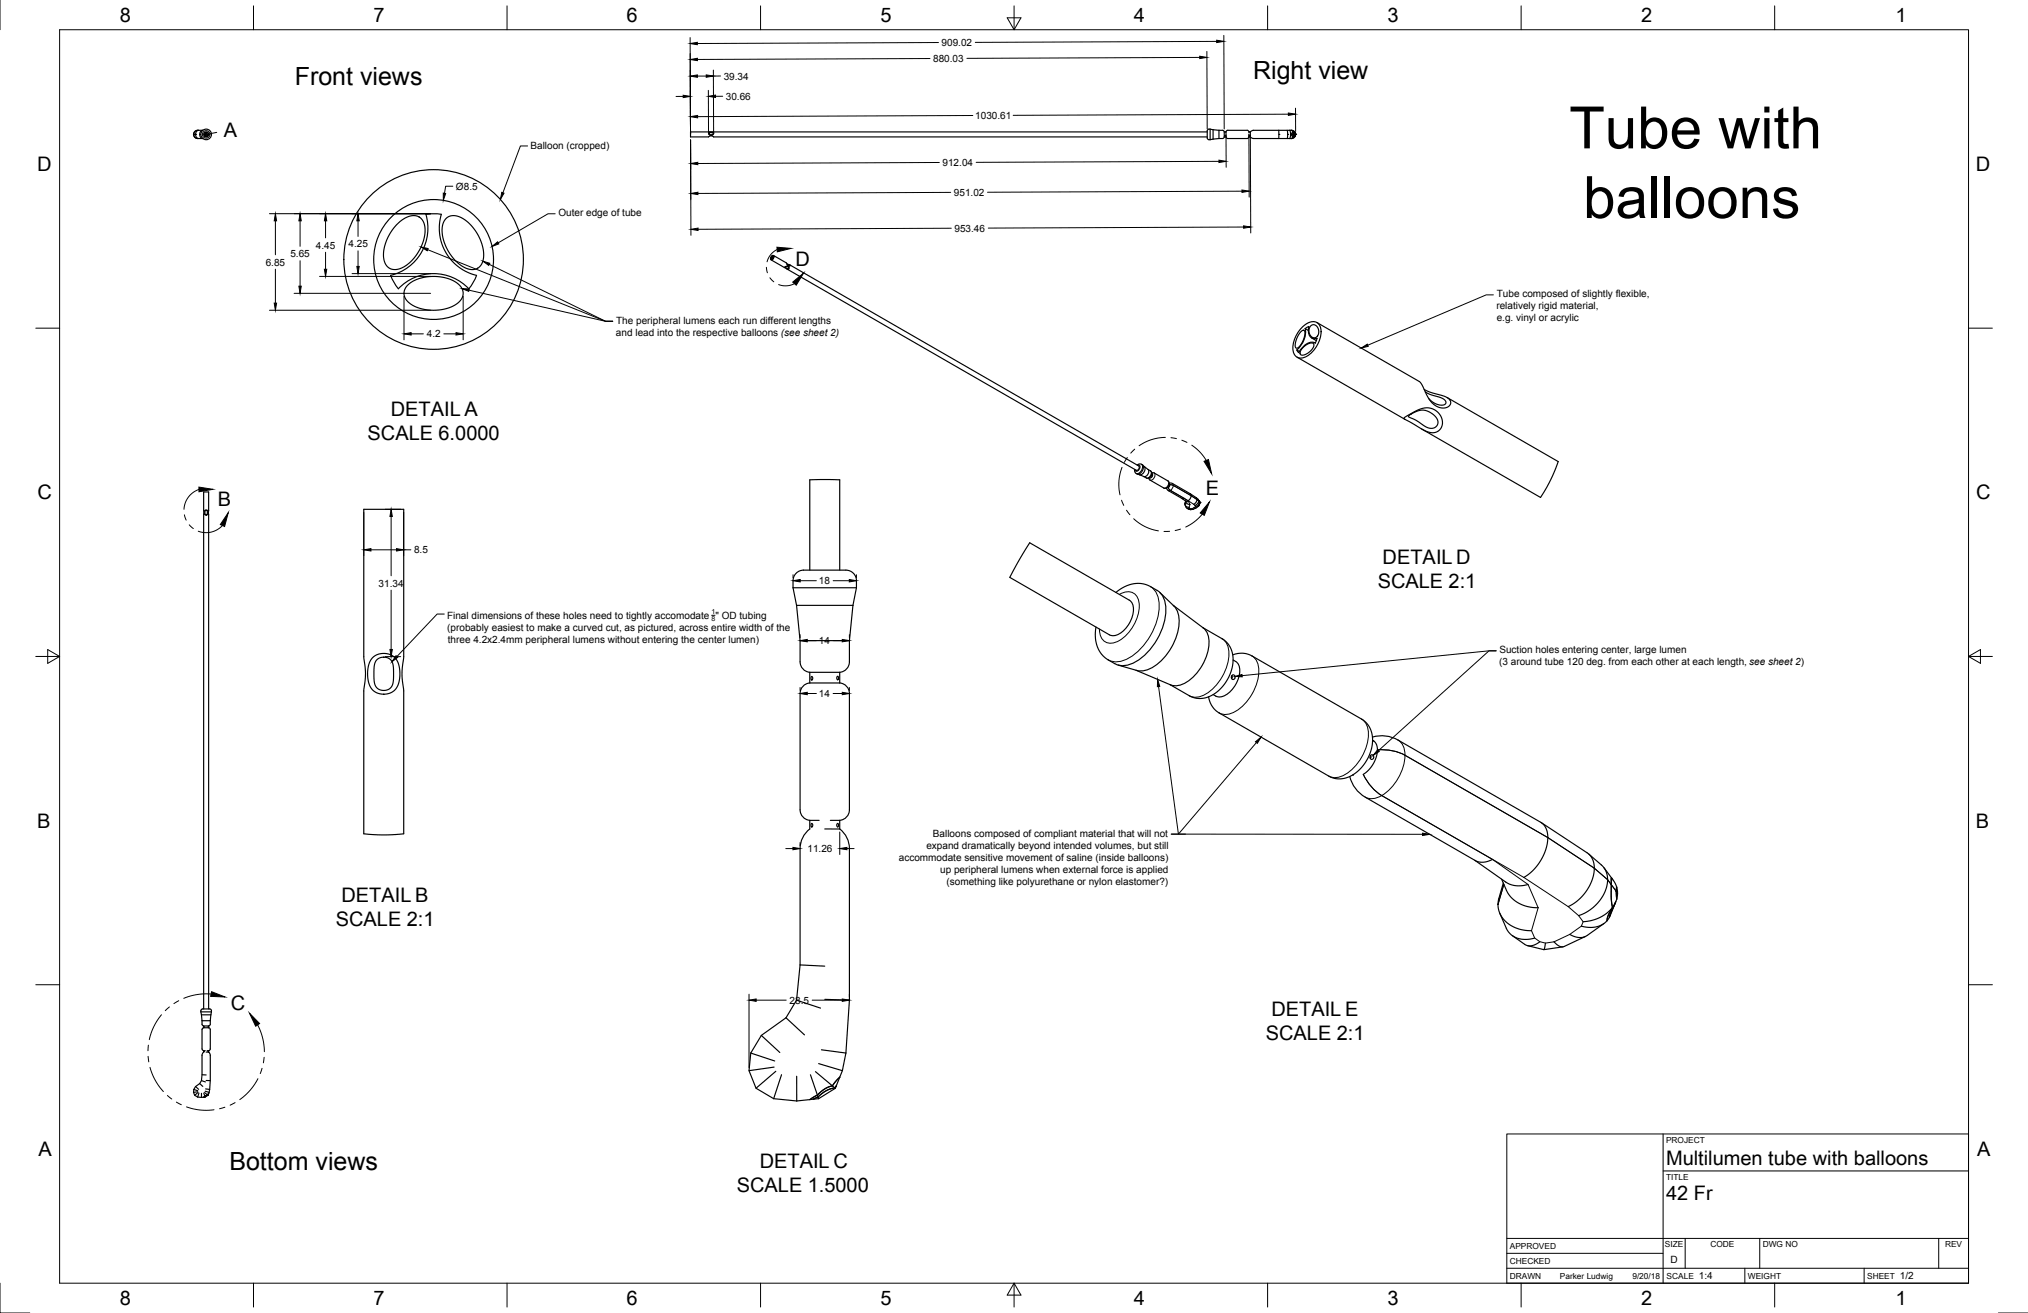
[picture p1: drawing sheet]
<svg xmlns="http://www.w3.org/2000/svg" width="864mm" height="559mm" viewBox="0 0 864 559" stroke-linecap="round" stroke-linejoin="round" font-family="sans-serif">
<!-- layer: Visible -->
<g fill="none" stroke="#000" stroke-width=".5">
<path d="M84.2 55.5a1.75 1.75 0 0 0-1.8 1.7 1.75 1.75 0 0 0 1.8 1.8M84.2 55.5h.4M84.2 55.5a1.75 1.75 0 0 0-1.7 1.7 1.75 1.75 0 0 0 1.7 1.8M84.6 55.5a1.82 1.82 0 0 0-1.3 1.7 1.82 1.82 0 0 0 1.3 1.8M84.6 55.5h1.8a1.82 1.82 0 0 0-1.4 1.7 1.82 1.82 0 0 0 1.4 1.8h-2.2M87.7 56.4h.2l.5 1.3-.6-.2-.7 .1 .5-.5zM301.8 56.4l1.1-.2a.83 .83 0 0 1 .9 1 .83 .83 0 0 1-1.3 .4l-.7-.5zM302 56.5h1.5l.2 .4-.4 .4h-.8l-.5-.3zM514.1 56.1h-220v2.2h7.6l1.1-.5 1.1 .5h210.2M515.3 55a1.38 1.38 0 0 0-1.2 1.9v1.6a.88 .88 0 0 0 1.2 1M515.3 55v4.5M515.3 55l1.3 .2"/>
<path d="M516.6 55.2v4M516.6 59.2l-1.3 .3M516.6 55.2l2.5 .3M519.1 55.5h1.8l.4 .6M519.1 55.5v3.5M519.1 59l-2.5 .2M521.3 56.1h.8M521.3 56.1v2.2M521.3 58.3h.8M521.3 58.3l-.4 .6-1.8 .1M521.6 57.7h.3M521.6 57.7h.2"/>
<path d="M522.1 56.1v2.2M522.1 58.3l.7 .7h8.3l.7-.7M531.8 56.1l-.7-.6-8.3-.1-.7 .7M531.8 56.1h.6M531.8 56.1v.3M531.8 57.1v1.1M531.8 58.3h.6M532.1 57.7h.2M532.4 56.1v2.2M532.4 58.3l1.4 .6 10.7 .1M544.5 55.5v3.5M544.5 59h4.6"/>
<path d="M544.5 55.5h4.6M544.5 55.5h-10.7l-1.4 .6M548.1 55.5l.2 1.4-.2 2.1M549.1 55.5a3.3 3.3 0 0 1 0 3.5M549.1 59h.8M549.1 55.5h.6M549.7 55.5a1.76 1.76 0 0 1 2 1.6 1.76 1.76 0 0 1-1.8 1.9M549.7 55.5l1 .8M549.9 55.5l1.4 .8M550 57.2l.7 .9M550.3 56.5l.6-.4 .6 .4 .1 .7-.3 .9-.4 .2-.6-.4-.3-.7zM550.7 58.1h.6"/>
<path d="M550.7 56.3l-.7 .9M550.7 58.1l-1 .9M550.7 56.3l.1 .5M550.8 57.6l.2 .4 .4-.1M550.8 56.8v.8M550.8 57.6l-.1 .5M550.9 56.5l.5 .1 .2 .3-.1 .8-.4 .3-.4-.6zM551.3 56.3l.3 .9-.3 .9M551.3 56.3h-.6M551.3 58.1l-1.4 .9M551.3 56.3l.1 .3M551.4 56.6l.2 .6"/>
<path d="M551.4 56.6l-.4-.2-.2 .4M551.4 57.9l-.1 .2M551.6 57.2l-.2 .7M168.8 95.8a9 9 0 0 1 9.3-3.7 7 7 0 0 1 2.7 8.2 18.7 18.7 0 0 1-10.9 14.2 5 5 0 0 1-6.6-5.4 19.6 19.6 0 0 1 5.5-13.3zM189.9 93a6.1 6.1 0 0 1 8.2 .7 18.7 18.7 0 0 1 7.5 17.4 5 5 0 0 1-8.1 2.6 18.8 18.8 0 0 1-9-18.1zM328.3 110.6l5.8 3.3M328.3 110.2l.1 .1M328.5 109.3l.2-.2v.3l-.4 .7zM328.6 109l.5-.3a.99 .99 0 0 1 .3 1.3 .99 .99 0 0 1-1.2 .4zM328.6 110.1l.5-.3 .1 .3a.35 .35 0 0 1-.3 .4 .35 .35 0 0 1-.4-.3zM328.7 109.1h.2M328.8 109l-.5 1.2"/>
<path d="M328.8 109l.6 .6-.1 .2M329.1 109.6l.2 .1M329.3 109.8h.1M329.3 109.8l-.9 .5M329.4 108.7l5.5 3.2 .6 1.1a.42 .42 0 0 0 .7 .4 .42 .42 0 0 0 0-.7l-1.1-.4M334 113.8l1-.5 .6 .1a.71 .71 0 0 1 .2 1.2 .71 .71 0 0 1-1.1-.4zM334.3 113.7l.6-.3 .6 .2a.46 .46 0 0 1 .1 .8 .46 .46 0 0 1-.7-.3zM335.1 112.4l1.1 .6-.9-.2M336.3 112.7l148.7 85.6a1.22 1.22 0 0 1-1.1 1.9l-149-85.8M173.6 121.4a18.6 18.6 0 0 1 19.5-1.9 5.6 5.6 0 0 1 3.6 7.3 13.6 13.6 0 0 1-12.3 5.3 13.4 13.4 0 0 1-12-5.5 4.6 4.6 0 0 1 1.2-5.2zM199.6 122.9l1.9-2.7 1.4-3a20.6 20.6 0 0 1-15-26l-3.3-.3-3.2 .3a20.7 20.7 0 0 1-15 26l1.4 3 1.8 2.7a20.7 20.7 0 0 1 30 0M554.8 139a4.8 4.8 0 0 1 6.6-1.3 7.9 7.9 0 0 1-.3 8.9 10 10 0 0 1-7.3 5.8 4 4 0 0 1-3.2-5.4 13.9 13.9 0 0 1 4.2-8z"/>
<path d="M555.8 139.8l1.3 .8M555.8 139.8a10 10 0 0 1-3.5 9.1M555.8 139.8l1.5-.9a3.8 3.8 0 0 0 2.3 5.2l1.3-.1M558.2 138.7a2.36 2.36 0 0 1 2.7 .2 2.36 2.36 0 0 1 .7 2.7 2.04 2.04 0 0 1-2.1 2.2 2.04 2.04 0 0 1-2-2.2v-1.8zM560.8 137.3l43.6 25.1 1.1 1.3 3.2 6.4 2.7 2.6 1.6 .7 1.7 .3 1.7-.4 1-.9 .3-1.6-1.5-1.6-7-2.2-2.7-1.3M552.2 149l1.1 .6M552.3 152l46 26.5M553.9 141.2l.2-.2a.92 .92 0 0 1 1.3-.3 .92 .92 0 0 1 .3 1.3 7.8 7.8 0 0 1-3.6 6.2h-.1a5.8 5.8 0 0 1 1.2-6.1zM554.9 147.9a3.9 3.9 0 0 1 4.5-1.6 4.9 4.9 0 0 1-3.9 4.7 1.23 1.23 0 0 1-1.8-.2 1.23 1.23 0 0 1 .3-1.8zM558.6 143.8l1.9 1.2M560 145.9l.1 .1M560.1 146a5.2 5.2 0 0 0-6.2 2.7l-.9 1.4-.8-1.1"/>
<path d="M560.9 144l-.8 2M598 177.8l6.8-3.7 2-.5 2.1 .1 2.3 .9 1.9 1.8 1 2.3 .1 2.1-.7 1.6-1 1.1-1.5 .6h-1.8l-3.2-1.2-7.8-4.5zM599.9 176.9l4-2.1 1.8-.3 1.5 .2 2 1 2.1 1.6 .9 1.5 .1 1.6-.6 1-1 .7-1 .2-1.5-.2-5.3-3.3-3-1.3zM606.9 166.8l1.9 1 4.5 1.4 1.6 .8 .8 .9-.1 .8-.6 .6-1.4 .1a7.9 7.9 0 0 1-5.3-2.9M616.2 169.2l47.3 27.2-3 7.5-4.5 7.8-50.7-29.2M484.3 197.9l.2-.2a1.65 1.65 0 0 1 2.3 .4 1.65 1.65 0 0 1-.4 2.3 1.66 1.66 0 0 1-1.6 1.4 1.66 1.66 0 0 1-1.6-1.3v-.7M486.6 197.9a2.3 2.3 0 0 1 .8 2.5 2.3 2.3 0 0 1-2 1.7M487.3 198.6l1.6 1.2M488.9 199.8l1.5 1.1-.2 1.7-1.4 1-1.7-.8M488.9 199.8a2.1 2.1 0 0 1-1.7 3M87.4 217.4l.5-.2 .4 .3-.2 1.4-.8-.2zM154.9 216.8h17v62.8l-.7 6.9 .7 7.4-.1 61-9.6 .4-7.3-.4v-61l.7-6.9-.7-7.4z"/>
<path d="M484.4 201.8l1 .3M485.3 202.1l1.9 .7M490.4 202.3v.2M490.5 201.2l.9 .1 6.1 3.5 .4 .8-.4 1.4-.9 .8-.9-.1-6.1-3.4-.4-.8M490.5 201.5l.1 .1M490.6 201.6a1.17 1.17 0 0 1 0 1.3 1.17 1.17 0 0 1-1.2 .4M496.7 207.7l.8 1.1 5.9 3.4M496.9 207.6v.1M497.8 206.7h.1M497.8 206.6v.1M497.9 205.6l1.4 .2 7.6 4.3M497.9 205.8l.3 .5"/>
<path d="M497.9 205.8h.1M498.2 206.3l-.8 1.3M498.2 206.3h.1M503.4 212.2l1.8 1.2 1 .1M504.3 212.1l-.9 .1M504.7 215l.7 1.2 1.1 .1M504.8 213.2a1.86 1.86 0 0 0 1.9 1.5M504.9 213.4l-.3 1.1 .2 .7 .8 .6 .8 .1M505.4 216.2l.7 .5 .7-.2M506.2 216.7l1.8 .1M506.9 210.1l.3 .9M506.9 210.2l2.8 2-.3 1.3-1.1 1.1"/>
<path d="M507.1 216.6l-.1 .3M507.2 211l-.3 1.2-.9 .9M507.2 211h.1M509.2 216.2l-1.2 .6-.4-.3M509.4 211.8l.7 .6a1.8 1.8 0 0 1-1.2 2.7M510.2 215.5l-1 .7-.8-.1M510.2 212.6l.4 .5M510.4 215.4l-1.4 .3M510.5 215.2l-.1 .2M510.6 213.5l-.2 1.9M510.6 213.5l.1 1.2M510.6 213.5h.1"/>
<path d="M510.6 213.1l.3 .5M510.6 213.1v.4M510.7 214.7l-1.6 .7M510.7 214.7l-.3 .7M510.8 214.4l-.3 .8M510.9 214.4h-.1M510.9 213.6v.6M510.9 214.2l-.2 .5M438.5 231l42.4 24.4a5.6 5.6 0 0 1 1.4 6.5 10.9 10.9 0 0 1-8.5 8.7l-1.4-.4-42.4-24.5 3.6-6.7zM337.7 250.1a7.4 7.4 0 0 1 1.1-5.9 8.1 8.1 0 0 1 6.3-1.6h11.2a15.1 15.1 0 0 1 6.2 .7l1.6 1.6a8 8 0 0 1 .6 5.2M337.7 250.1h27M337.7 250.1l1.5 7.5"/>
<path d="M339.2 257.6h24M339.2 257.6l1.5 15M344.8 242.6v-38.4l4.6-.1 8.2 .1v38.4M363.2 257.6l-1.5 15M364.7 250.1l-1.5 7.5M475.2 252.1a12.7 12.7 0 0 1 14.7-2.5 9.9 9.9 0 0 1 6.5 11.3 27.8 27.8 0 0 1-13.8 21.3l-2.5 .9a7.4 7.4 0 0 1-5.3-.6M493.9 252.2l6 5.7a12 12 0 0 1 1.5 11.7 23.2 23.2 0 0 1-13.1 15.6l-3.3 .3-8.9-2.4M499.6 257.6l12.8 9.7a9.3 9.3 0 0 1 2 9.9 20.5 20.5 0 0 1-11.8 14.4 6.1 6.1 0 0 1-4.1-.1l-14.8-6.3M158.6 279.9l2.4-1.4 3.2-.4 3 1 1.9 2.1 1 3.3v4.5l-1 3.4-.9 1.2-1.3 1-2.7 .8-2.8-.2-2.2-1.1-1.5-1.7-1-3.4-.1-3.5 .7-3.5zM340.7 272.6v9a4.5 4.5 0 0 0 4.1 4.5M340.7 272.6h21M361.7 272.6v9a4.5 4.5 0 0 1-4.1 4.5"/>
<path d="M466.7 266.9a12.7 12.7 0 0 0 5.2 13.9l2.9 1.7M512.2 267.1l8.2 4.7a11.7 11.7 0 0 1 3.6 14.7l-1.6 3.3-2 2.7-3 2.6-2.8 1.5a9.5 9.5 0 0 1-8.1-.5l-8.3-4.7M524.9 278.7l4-.7 3.7 .9 47.2 27.2a11.7 11.7 0 0 1 3.6 14.6l-1.3 2.8-2.5 3.4-2.8 2.4-2.8 1.5a9.5 9.5 0 0 1-8.1-.5l-47.2-27.2-2.7-2.8-1.3-3.7M160.4 280.9l1.5-1 2.1-.2 1.8 .7 1.3 1.6 .5 2.6-.2 5.5-.6 2.1-1.6 1.3-1.5 .3-2-.3-1.3-.9-.7-1.1-.4-2.6v-4.9l.3-1.6zM344.8 290.7h12.8M344.8 286.1h12.8M344.8 286.1v4.6M344.8 290.7a4.5 4.5 0 0 0-4.1 4.4v49.6a4.5 4.5 0 0 0 4.1 4.4M345.5 288l.6 .4-.4 1-.3-.6zM356.5 287.9l.4-.1 .2 .5-.3 1-.5-.5zM357.6 286.1v4.6M357.6 290.7a4.5 4.5 0 0 1 4.1 4.4v49.6a4.5 4.5 0 0 1-4.1 4.4"/>
<path d="M524.4 288.3l.3 .2M524.6 287.5l-.1 1.3M525.1 280.9l1.1 .6M526.2 281.5a5.6 5.6 0 0 1 1.4 6.5 10.9 10.9 0 0 1-8.5 8.6l-2.5-1M584.5 313.7a13.9 13.9 0 0 1 10.9 1.3l60.7 35a8.9 8.9 0 0 1 2.6 10 21.5 21.5 0 0 1-9.8 13.4M584.5 315.1l.5 .3M584.8 315.3l-.3-.2 1.2 1 .8 1.8v2.1l-.4 2.1-2.1 4.2-1.6 1.8-1.9 1.5M574.8 330.5a14 14 0 0 0 6.6 8.8l46.8 26.9a7.6 7.6 0 0 0 7.4-.4M576 329.8l.3 .2M583.4 322.3l.3 .2M583.6 321.6l-.1 1.2M345.5 350.5h.4l.2 .6-.4 .8-.3-.6z"/>
<path d="M348.8 349.1h-4v3.7a10.5 10.5 0 0 0-4.1 8.3v49.6M351.2 352.8h6.4M353.6 349.1h4v3.7M356.6 350.5l.5 .4-.3 1-.5-.6zM357.6 352.8a10.5 10.5 0 0 1 4.1 8.3v64.6M656.4 350.1l19.5 12.9a7.3 7.3 0 0 1 3 6.5M628 366.1l13.2 9.3a11.1 11.1 0 0 0 9.5 1M639.4 374.2l2.1 4.7a14.1 14.1 0 0 0 13.5 7.4M640.2 375.8l-2.1 7.2-.2 2M676.5 363.5l5.4 4.6a8 8 0 0 1 2.7 6.3M678.9 369.5a19.6 19.6 0 0 1-11.1 16.3M678.9 369.5h.1"/>
<path d="M683 369.3l3.4 4.6M684.6 374.4a17.6 17.6 0 0 1-12.4 15.3M684.6 374.4h.1M686.4 373.9l-.3-.2v7.6l.6 4.9M686.4 373.9l2.1 3.6M688.3 379.4l.2 3.3M688.3 379.3v.1M688.5 377.5l-.2 1.8M688.5 377.5l.3 2.6M637.9 385a12.2 12.2 0 0 0 11.8 11l2.5 .1M637.9 385h.1M638.7 388.7l2.7 6.3a9.5 9.5 0 0 0 12.1 4.2"/>
<path d="M644 398.2l5.3 3.7a5.4 5.4 0 0 0 6.4-1.1M675.2 398.5l-9.1 4.3a3.9 3.9 0 0 1-4.3-2M683 393l-7.1 5.1a6.8 6.8 0 0 1-7.4-.4M684.3 391.8a10.5 10.5 0 0 1-10.9 2.4M685.4 390.4l-1.1 1.4M686.7 386.2l-1.9 3.4-.5 2.2M686.7 386.2a16.9 16.9 0 0 1-12.5 6.1M688 384l-2.6 6.4M688.1 383.6l-.1 .4M688.5 382.7l-1.8 3.5M688.8 380.1l-.3 2.6M688.8 380.1h.1"/>
<path d="M340.7 410.7l10.5 .5M340.7 410.7l-1.5 15M658.1 401.4l-.6 2.8-7-1.7M665.6 403l-8.2 1.2M85.5 430.6h4.5M85.5 430.6l.3 1.3M85.5 430.1v.5M85.8 431.9h4M85.8 431.9l.2 2.5M86 434.4h3.5M86 434.4v1.5M86 435.9l.7 .7"/>
<path d="M86.3 429.4h3M86.3 429.4l-.5 .2-.3 .5M86.7 429.4v-220h2.1v220M86.7 437.4h2.1M86.7 436.6h2.1M86.7 436.6v.8M86.7 437.4l-.7 .7v8.3l.7 .7M88.7 437v.2zM88.8 436.6v.8M88.9 437.4l.6 .7v8.3l-.6 .7M89.3 429.4l.7 .5v.7M89.5 434.4v1.5"/>
<path d="M89.5 435.9l-.6 .7M89.8 431.9l-.3 2.5M90 430.6l-.2 1.3M334.7 433.2l7.9 7.2M334.7 433.2l-10.5 7.5M339.2 425.7l10.2 3.3M339.2 425.7l-4.5 7.5M351.2 425.3l10.5 .4M361.7 425.7l-1.5 22.5M85.8 459.9l1.7 .6M86 457.4l1.8 .1M86.7 447.2l-.7 2-.2 10.7-.8 1.3-1.7 1.2-.8 1.3"/>
<path d="M86.7 447.2h.7M87.8 459.8l1.7 .1M87.8 447.8h1.1M88.2 447.2h.6M88.8 447.2v.6M88.9 447.8l.6 1.4v10.7l-.5 5M319.7 448.2l10.2 3.3M319.7 448.2l-.7 7.5 2.9 7.4 7.6 4.5M324.2 440.7l7.9 7.2M324.2 440.7l-4.5 7.5M329.6 454.2l-10.6 1.5M330.4 455.9l-8.5 7.2"/>
<path d="M332.8 457.4l-3.3 10.2M339.3 458v10.6M345.1 457.4l3 8.7M347.3 456.1l7.2 6M348.6 452.7l10.1 3M349.8 446.8l10.4 1.4M358.7 455.7l-2.6 6.5M360.2 448.2l-1.5 7.5M82.5 463.7l1.7 .5M82.5 463.7l-.1 1.2 .5 1.3 1.3 .7M83.3 462.4l1.3 1.2M84.2 466.9l1.6 .2"/>
<path d="M84.2 464.7l-1.8 .2M84.3 465l-1.4 1.2M84.7 465.2l-.5 1.7M85 461.2l1.4 1.2M85.8 465.3v1.8M86.7 467l-.9 .1M86.8 465.2l.5 1.4M87 466.9l-.3 .1M87.1 465l1.2 1M87.3 466.6v.2M87.3 466.6l-.6 .4M87.3 466.8l.1 .1"/>
<path d="M87.3 466.8l-.3 .1M87.4 464.4l1.6 .5M87.4 466.9h-.4M87.6 463.4l1.7 .3M88.3 466l.2 .1M88.3 466l-1 .6M88.5 466.1v.1M88.5 466.1l-1.2 .7M88.5 466.2l-1.1 .7M88.6 466l-1.6 .9M88.6 466l-.1 .1M88.6 466l-.1 .2"/>
<path d="M88.9 465.4l-2.2 1.6M88.9 465.4l-.6 .6M88.9 465.4l-.3 .6M89 464.9l-.1 .5M329.5 467.6l9.8 1M348.1 466.1l.3 .8M348.4 466.9l.2 .7M348.6 467.6l-9.3 1M354.5 462.1l3.1-3.7-1.9 2a3.8 3.8 0 0 1-3.2 2.4l-2.3 1.3-2.1 2-3.3 1.9 3.3-1.9M354.5 462.1l-3.1 1.2-3.3 2.8M354.5 462.1l1 .9M355.5 463l-3.8 1.3-3.3 2.6"/>
<path d="M355.5 463l.2 .2M356.1 462.2l-.6 .8-3.3 1-3.8 2.9-2.1 .9 2.1-.9M356.1 462.2l-.6 .8M356.1 462.2l-.4 1-7.1 4.4"/>
<circle cx="87.3" cy="56.8" r=".44"/>
<circle cx="87.7" cy="57.8" r=".44"/>
<circle cx="87.8" cy="57.2" r="2.25"/>
<circle cx="87.8" cy="57.2" r="1.06"/>
<circle cx="88.4" cy="57" r=".43"/>
<circle cx="532.2" cy="57.7" r=".12"/>
<circle cx="184.6" cy="110.4" r="25.5"/>
<circle cx="184.7" cy="110.4" r="38.2"/>
<circle cx="329.3" cy="109.2" r=".32"/>
<circle cx="87.8" cy="218.2" r="1.01"/>
<circle cx="490.5" cy="202.4" r=".1"/>
<circle cx="497.9" cy="206.7" r=".11"/>
<circle cx="525.1" cy="288.1" r=".91"/>
<circle cx="584.1" cy="322.1" r=".91"/>
<circle cx="86.9" cy="437.1" r=".1"/>
<circle cx="86.9" cy="447.5" r=".1"/>
<circle cx="88.7" cy="447.5" r=".1"/>
</g>
<g fill="#000">
<circle cx="82.4" cy="57.2" r=".25"/>
<circle cx="82.5" cy="57.2" r=".25"/>
<circle cx="83.3" cy="57.2" r=".25"/>
<circle cx="85" cy="57.2" r=".25"/>
<circle cx="544.6" cy="57.2" r=".25"/>
<circle cx="548.3" cy="57.2" r=".25"/>
<circle cx="549.6" cy="57.2" r=".25"/>
<circle cx="550" cy="57.2" r=".25"/>
<circle cx="550.7" cy="57.2" r=".25"/>
<circle cx="550.8" cy="57.2" r=".25"/>
<circle cx="551.6" cy="57.2" r=".25"/>
<circle cx="551.7" cy="57.2" r=".25"/>
<circle cx="504.6" cy="214.5" r=".25"/>
<circle cx="509.7" cy="212.6" r=".25"/>
<circle cx="510.4" cy="213.2" r=".25"/>
<circle cx="510.9" cy="213.8" r=".25"/>
<circle cx="510.9" cy="213.9" r=".25"/>
</g>
<!-- layer: Visible Narrow -->
<g fill="none" stroke="#000" stroke-width=".43">
<path d="M484.4 198l.4-.1a1.24 1.24 0 0 1 .8 1.2 1.24 1.24 0 0 1-.8 1.1l-1 .4-.4-.7M486.1 197.6a2.6 2.6 0 0 1-2.3 3.9M489.9 200.4a2.03 2.03 0 0 1-1.7 3M491.5 201.3a2.03 2.03 0 0 1-1.8 3M497.3 204.6a2.03 2.03 0 0 1-1.7 3.1M497.4 207.6l1 1.1M498.2 206.3l1.4 .3M498.4 208.7l7.6 4.4 2.3 1.5 .8 .8-.1 .3a1.96 1.96 0 0 1-2.5 .6l-.1-.4 .3-1.2-.5-1.2zM498.4 208.7l-.9 .1M499.3 205.8l.3 .8M499.6 206.6l7.6 4.4 3.4 2.5M499.6 206.6h.1"/>
<path d="M499.6 206.6l-.5 1.4-.7 .7M504.9 213.4l-.3 1.1M510.6 213.5l.3 .3-.3-.3M510.9 213.9h.1M476.7 253a5.1 5.1 0 0 1 7.8 1.5 16 16 0 0 1-4.7 15.7 8.9 8.9 0 0 1-8.3 3.4 5.4 5.4 0 0 1-3.3-5.9M489.9 249.6a10.5 10.5 0 0 1 3.5 11.2 27 27 0 0 1-14.9 20.3l-1.2 .3a7.4 7.4 0 0 1-5.4-.6M520.4 271.8a8.1 8.1 0 0 1 2.7 9.1 20.8 20.8 0 0 1-11.8 15.5 6.1 6.1 0 0 1-4.8-.3M533.2 279.2a8.1 8.1 0 0 1 2.6 9 20.8 20.8 0 0 1-11.8 15.5 6.1 6.1 0 0 1-4.8-.3M579.8 306a8.1 8.1 0 0 1 2.7 9.1 20.8 20.8 0 0 1-11.8 15.5 6.1 6.1 0 0 1-4.8-.3M586.6 319.2a21.3 21.3 0 0 1 11.7 2.2M595.4 315a6.9 6.9 0 0 1 2.9 6.4M580.5 329.6a21.2 21.2 0 0 0 7.9 9"/>
<path d="M588.4 338.6l60.5 34.8 18.9 12.4 4.4 3.9 2 2.6-.8 1.9-4.9 3.5-6.7 3.1a6.8 6.8 0 0 1-9.6-4.7l2.8-9.8-4.3-9.9-15.1-10.6M588.4 338.6a7.1 7.1 0 0 1-7 .7M588.4 338.6h.1M598.3 321.4l60.8 35.1 19.8 13M598.3 321.4h.1M598.3 321.4a21.8 21.8 0 0 1-9.9 17.2M659.1 356.4l19.8 13.1M640.4 376.4l-2.5 8.6M678.9 369.5l5.7 4.9M684.6 374.4l4.2 5.7z"/>
</g>
<circle cx="498.4" cy="208.7" r=".17" fill="#000"/>
<!-- layer: Border -->
<g fill="none" stroke="#000" stroke-width=".43">
<path d="M0 0v12.7M25.4 12.7h812.9v533.4h-812.9zM107.9 2.5v10.2M215.9 2.5v10.2M323.9 2.5v10.2M428.9 7.6h5.9l-3 5.1zM431.8 2.5v10.2M539.8 2.5v10.2M647.8 2.5v10.2M755.7 2.5v10.2M15.2 139.7h10.2M838.3 139.7h10.1"/>
<path d="M15.2 279.4h10.2M20.3 276.5l5.1 2.9-5.1 2.9zM838.3 279.4l5.1-2.9v5.8zM838.3 279.4h10.1M15.2 419.1h10.2M838.3 419.1h10.1M0 546.1v12.7h12.7M107.9 546.1v10.2M215.9 546.1v10.2M323.9 546.1v10.2M431.8 546.1l3 5.1h-5.9zM431.8 546.1v10.2"/>
<path d="M539.8 546.1v10.2M647.8 546.1v10.2M755.7 546.1v10.2M851 558.8h12.6"/>
</g>
<!-- layer: Titleblock -->
<path d="M641.7 482.6h196.6v63.5h-196.6zM708.2 498.3h130.1M708.2 482.6v63.5M641.7 539.8h196.6M641.7 533.4h66.5M641.7 527.1h196.6M717.6 527.1v12.7M743 539.8v6.3M749.4 527.1v12.7M793.8 539.8v6.3M825.6 527.1v12.7" fill="none" stroke="#000" stroke-width=".43"/>
<!-- layer: Annotations -->
<g fill="none" stroke="#000" stroke-width=".43">
<path d="M92.3 56.3l-2.9 .6M224.7 62.1h-3.1l-7.5 19.9M236.4 91h-3l-21.2 12.3M182.1 106.3l75.8 30.4h3M208.3 112.5l49.6 24.2h3M326.4 113.8l.4 2.3M327.9 118.2l1.6 1.7M330.9 106.2a8.1 8.1 0 0 0-4.3 5.2M199.7 123.5l58.2 13.2h3M338.3 120.7a8.2 8.2 0 0 1-6.7 .4M635.9 125.5h-3l-50.4 21.4M477.8 198.9a19.9 19.9 0 0 0-.9 11.7"/>
<path d="M480 194.7l-1.2 2M483.2 191.2l-1.7 1.6M496.3 186.2a20 20 0 0 0-11.2 3.5M498.6 186.3l2.4 .4M503.3 187.3l2.1 1M507.5 189.5h.1a20 20 0 0 1 6.1 6.5M78.5 219.1l.8 2.3M84.7 208.3a9.4 9.4 0 0 0-6.3 8.4M477.6 212.9l.9 2.2M479.7 217.1l1.4 2M512 218.8a20.1 20.1 0 0 1-7.1 5.5M80.6 223.4l1.7 1.6"/>
<path d="M94.7 223.7a9.4 9.4 0 0 1-10.3 2.4M482.8 220.8a20 20 0 0 0 10.5 5.1M498.1 226.1l-2.4 .1M502.7 225.2l-2.3 .6M189.2 261.3h-3l-17.2 18.1M303 261.9h1.5M493.4 292.2l8.4 62.8h3.1M528.9 287.6l105.2-10.6h3h-3l-47.1 42.4M535 316l-33.2 39h-3l107 .1M68.8 431.9a24.7 24.7 0 0 0-5.2 10.6M72.2 428.5l-1.8 1.6M76.1 425.9l-2 1.2"/>
<path d="M89.9 423.1a24.9 24.9 0 0 0-11.6 1.8M109.7 436.2a24.8 24.8 0 0 1 2.9 11.4M63.1 449.6l.3 2.3M63.2 444.8l-.2 2.4M63.9 454.2a24.6 24.6 0 0 0 5.7 10.4M109.8 459.1a24.5 24.5 0 0 1-7.7 8.9M111.6 454.7l-.8 2.2M112.5 450l-.3 2.3M71.3 466.2l1.8 1.5M75.1 469l2.1 1.2M79.4 471.1h.1a24.6 24.6 0 0 0 11.6 1.2M95.8 471.2l-2.3 .7"/>
<path d="M100.1 469.3l-2.1 1"/>
<circle cx="87.8" cy="57.2" r="1.59"/>
</g>
<g fill="#000" stroke="#000" stroke-width=".43">
<path d="M213.7 81.9l.9 .3-1.5 2.7zM179.3 105.1l3 .7-.4 .9zM205.6 111.2l3 .8-.5 1zM209.5 104.9l2.4-2 .5 .9zM330.8 105.2l6.1 .5-5.9 1.5zM196.7 122.8l3.1 .2-.2 1zM337.6 120.1l4.6-3.9-3.1 5.2zM579.6 148.1l2.7-1.6 .3 .9zM512.7 196.3l1.9-.7 1.3 6zM84.7 207.3l6 .9-6 1.1zM515 213.6l-2.2 5.7-1.7-1zM97.2 218.2l-1.6 5.9-1.8-.9z"/>
<path d="M168.7 279.1l.7 .7-2.5 1.8zM493 289.1l.9 3-1 .1zM525.9 287.9l3-.8 .1 1zM534.6 315.7l2.4-2-1.6 2.7zM586.7 319.1l.7 .7-2.6 1.7zM605.8 354.6l3 .5-3 .5zM90.1 422.1l5.7 2.2-6.1-.3zM106.2 431.2l4.3 4.4-1.6 1.2z"/>
</g>
<!-- layer: Dimensions -->
<g fill="none" stroke="#000" stroke-width=".43">
<path d="M293.9 16l.2 41M399.6 18.1l-102.7 .4M518.1 17.6l-102.8 .4M521.2 15.1l.1 39.8M293.9 29.9l.2 27.1M300.7 32.4h-3.7M301.6 38.5l.1 18.5M303.8 29.8l.1 27.2M306.8 32.4h-3M396 24.9l-99 .4M510.9 24.4l-99.1 .4M513.9 21.9l.2 33"/>
<path d="M290.9 41h-3M294 47.1l.1 9.9M307.7 41h-3M414.3 49.2l-117.2 .4M522.1 57.4v13.8M531.8 57.4l.1 26.5M532.4 57.4l.2 41.8M548.7 48.6l-117.3 .5M551.7 46v9.9M192.8 79.3h-3l-.5 3M294.1 72.1v-12.6l.1 40.6M400 69.2l-102.8 .4"/>
<path d="M519.1 68.7l-103.4 .4M114.7 90.9h68.7M117.3 94v14.4M127.8 94v10.8M138.6 94v7.2M152.5 94v6.6M404.8 81.9l-107.6 .4M405.1 97.1l-107.8 .5M528.9 81.4l-108.4 .4M529.5 96.6l-108.7 .5M117.3 114.6v14.4M127.8 111v10.8"/>
<path d="M136.1 117.6h47.3M138.6 107.4v7.2M149.9 116.4h33.5M152.5 106.8v6.6M114.7 132h68.7M125.2 124.8h58.2M172 126.1v18.5M197.2 126.1v18.5M175.1 142.1h5.2M189 142.1h5.2M154.9 218v18.5M164 216.8h6.6"/>
<path d="M166.6 219.8v25.2M171.9 218v18.5M158 234h10.9M171.9 234h3.1M166.6 251.2v25.2M337.7 244.6v1.3M340.8 247.1h6.8M354.8 247.1h6.9M364.7 244.6v1.3M164 279.5h6.6M340.7 270.1v1.3M343.8 272.6h3.8"/>
<path d="M354.8 272.6h3.9M361.7 270.1v1.3M340.7 292.6v1.3M343.8 295.1h3.8M354.8 295.1h3.9M361.7 292.6v1.3M340.7 358.6v1.3M357.6 354.1v9.6M334.6 361.1h3.1M360.6 361.1h3.1M319 423.1v31.3M322 425.7h12.8"/>
<path d="M345.9 425.7h12.8M361.7 423.1v1.3"/>
</g>
<g fill="#000" stroke="#000" stroke-width=".43">
<path d="M293.9 18.5l3-.5v1zM518.1 17.1l3.1 .5-3.1 .5zM293.9 25.3l3.1-.5v1zM294 32.4l3-.5v1zM300.7 31.9l3.1 .5-3.1 .5zM510.9 23.9l3 .5-3 .5zM290.9 40.5l3.1 .5-3.1 .5zM294 49.7l3.1-.6v1.1zM301.6 41l3.1-.5v1zM548.6 48.1l3.1 .5-3 .5zM294.1 69.6l3-.5 .1 1zM519.1 68.2l3 .5-3 .5z"/>
<path d="M117.3 90.9l.5 3.1h-1zM127.8 90.9l.5 3.1h-1zM138.6 90.9l.5 3.1h-1zM152.5 90.9l.5 3.1h-1zM188.8 82.2l1 .2-1 2.9zM294.2 82.3l3-.5v1zM294.2 97.6l3.1-.5v1zM528.9 80.9l3 .5-3 .5zM529.5 96.1l3.1 .5-3 .5zM138.1 114.6h1l-.5 3zM152 113.4h1l-.5 3zM116.8 129h1l-.5 3z"/>
<path d="M127.3 121.8h1l-.5 3zM172 142.1l3.1-.5v1zM194.2 141.6l3 .5-3 .5zM166.6 216.8l.5 3h-1.1zM154.9 234l3.1-.5v1zM168.9 233.5l3 .5-3 .5zM337.7 247.1l3.1-.5v1.1zM361.7 246.6l3 .5-3 .6zM166 276.4h1.1l-.5 3.1zM340.7 272.6l3.1-.5v1.1zM358.7 272.1l3 .5-3 .6zM340.7 295.1l3.1-.5v1.1z"/>
<path d="M358.7 294.6l3 .5-3 .6zM337.7 360.6l3 .5-3 .5zM357.6 361.1l3-.5v1zM319 425.7l3-.5v1zM358.7 425.2l3 .5-3 .5z"/>
</g>
<g font-size="24.8">
<text x="668.2" y="63.1">Tube with</text>
<text x="674.2" y="92.8">balloons</text>
</g>
<g font-size="10.6">
<text x="533.6" y="33.6">Right view</text>
<text x="125.5" y="36.3">Front views</text>
<text x="97.7" y="497.9">Bottom views</text>
</g>
<g font-size="8.5">
<text x="51.1" y="9.4">8</text>
<text x="159" y="9.4">7</text>
<text x="266.8" y="9.4">6</text>
<text x="375" y="9.4">5</text>
<text x="482.8" y="9.4">4</text>
<text x="590.9" y="9.4">3</text>
<text x="698.8" y="9.4">2</text>
<text x="807.2" y="9.4">1</text>
<text x="95.3" y="58.3">A</text>
<text x="15.9" y="72.9">D</text>
<text x="841.4" y="72.9">D</text>
<text x="338.8" y="113.2">D</text>
<text x="166.4" y="177.1">DETAIL A</text>
<text x="156.6" y="187.3">SCALE 6.0000</text>
<text x="16" y="212.6">C</text>
<text x="92.8" y="215.2">B</text>
<text x="513.5" y="210.7">E</text>
<text x="841.6" y="212.6">C</text>
<text x="588.8" y="240.1">DETAIL D</text>
<text x="586.7" y="250.3">SCALE 2:1</text>
<text x="15.9" y="352.3">B</text>
<text x="841.4" y="352.3">B</text>
<text x="145.4" y="383.7">DETAIL B</text>
<text x="143" y="393.9">SCALE 2:1</text>
<text x="98.2" y="430">C</text>
<text x="541.4" y="432.6">DETAIL E</text>
<text x="539" y="442.8">SCALE 2:1</text>
<text x="16.4" y="492">A</text>
<text x="842" y="492">A</text>
<text x="323.5" y="497">DETAIL C</text>
<text x="709.5" y="495.8">Multilumen tube with balloons</text>
<text x="313.8" y="507.2">SCALE 1.5000</text>
<text x="709.5" y="510.8">42 Fr</text>
<text x="51.1" y="555.5">8</text>
<text x="159" y="555.5">7</text>
<text x="266.8" y="555.5">6</text>
<text x="375" y="555.5">5</text>
<text x="482.8" y="555.5">4</text>
<text x="590.9" y="555.5">3</text>
<text x="698.8" y="555.5">2</text>
<text x="807.2" y="555.5">1</text>
</g>
<g font-size="4.3">
<text x="401" y="19.6">909.02</text>
<text x="397.4" y="26.4">880.03</text>
<text x="308.2" y="33.9">39.34</text>
<text x="309.1" y="42.5">30.66</text>
<text x="415.3" y="50.6">1030.61</text>
<text x="225.9" y="63.2">Balloon (cropped)</text>
<text x="401.4" y="70.6">912.04</text>
<text x="194.2" y="80.7">Ø8.5</text>
<text x="406.2" y="83.3">951.02</text>
<text x="237.8" y="92.1">Outer edge of tube</text>
<text x="406.5" y="98.6">953.46</text>
<text x="134.6" y="105.8">4.45</text>
<text x="148.4" y="105.2">4.25</text>
<text x="113.2" y="113">6.85</text>
<text x="123.6" y="109.4">5.65</text>
<text x="637.2" y="131.7">relatively rigid material,</text>
<text x="637.4" y="126.6">Tube composed of slightly flexible,</text>
<text x="262.4" y="137.9">The peripheral lumens each run different lengths</text>
<text x="637.4" y="136.8">e.g. vinyl or acrylic</text>
<text x="181.8" y="143.6">4.2</text>
<text x="262.3" y="143">and lead into the respective balloons (see sheet 2)</text>
<text x="176.3" y="235.5">8.5</text>
<text x="161.2" y="249.6">31.34</text>
<text x="348.7" y="248.6">18</text>
<text x="190.4" y="263.4">Final dimensions of these holes need to tightly accomodate &quot; OD tubing</text>
<text x="190.5" y="268.4">(probably easiest to make a curved cut, as pictured, across entire width of the</text>
<text x="190.7" y="273.5">three 4.2x2.4mm peripheral lumens without entering the center lumen)</text>
<text x="348.7" y="274.2">14</text>
<text x="638.5" y="278.1">Suction holes entering center, large lumen</text>
<text x="638.4" y="283.2">(3 around tube 120 deg. from each other at each length, see sheet 2)</text>
<text x="348.7" y="296.7">14</text>
<text x="397.3" y="356.1">Balloons composed of compliant material that will not</text>
<text x="343.9" y="362.6">11.26</text>
<text x="394.5" y="361.2">expand dramatically beyond intended volumes, but still</text>
<text x="382.8" y="366.3">accommodate sensitive movement of saline (inside balloons)</text>
<text x="400.3" y="371.4">up peripheral lumens when external force is applied</text>
<text x="403" y="376.5">(something like polyurethane or nylon elastomer?)</text>
<text x="336.2" y="427.2">28.5</text>
<text x="711.4" y="537.3">D</text>
<text x="723.5" y="544.4">1:4</text>
<text x="809.1" y="544.4">1/2</text>
</g>
<g font-size="3.5">
<text x="709.5" y="486.4">PROJECT</text>
<text x="709.5" y="502.2">TITLE</text>
<text x="642.9" y="531.5">APPROVED</text>
<text x="709" y="530.9">SIZE</text>
<text x="728.4" y="530.9">CODE</text>
<text x="750.6" y="530.9">DWG NO</text>
<text x="828.3" y="530.9">REV</text>
<text x="642.9" y="537.9">CHECKED</text>
<text x="642.9" y="544.2">DRAWN</text>
<text x="664.2" y="544.2">Parker Ludwig</text>
<text x="695.1" y="544.2">9/20/18</text>
<text x="709.7" y="544.2">SCALE</text>
<text x="744.3" y="544.2">WEIGHT</text>
<text x="795.1" y="544.2">SHEET</text>
</g>
<g font-size="3">
<text x="303" y="261.5">1</text>
<text x="302.9" y="264.4">8</text>
</g>
</svg>
